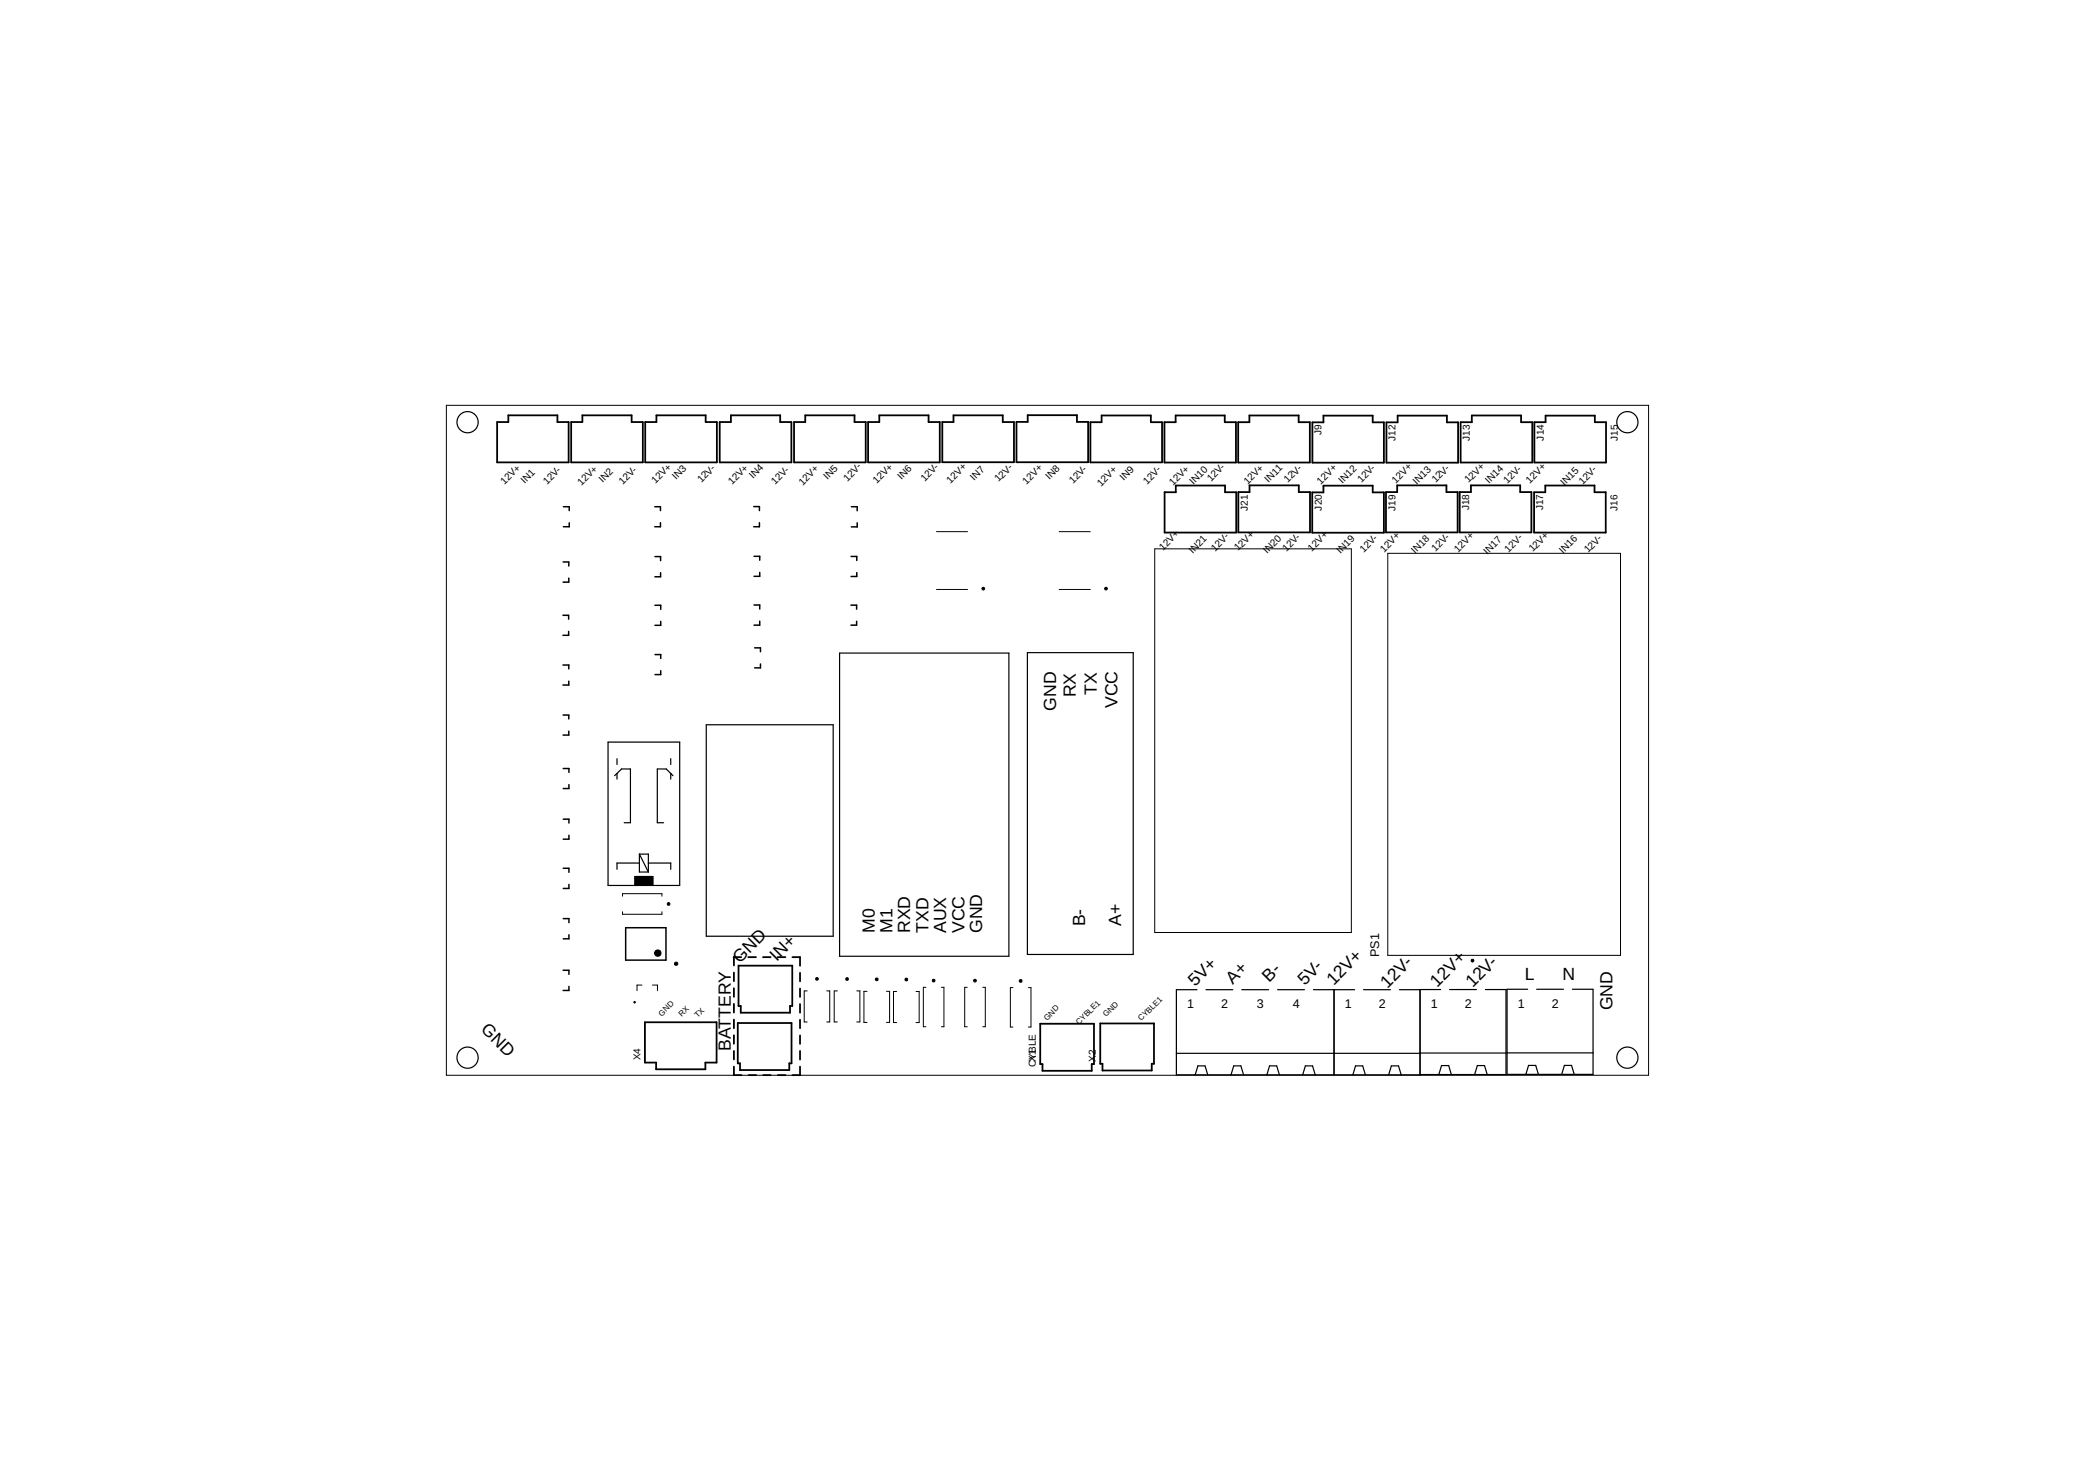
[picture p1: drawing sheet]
<svg xmlns="http://www.w3.org/2000/svg" width="297mm" height="210mm" viewBox="0 0 297 210" stroke-linecap="round" stroke-linejoin="round" font-family="sans-serif">
<g fill="none" stroke="#000" stroke-width=".25">
<path d="M70.5 59.8h1.6v-.9h6.9v.9h1.6v5.7h-10.1zM81 59.8h1.6v-.9h7v.9h1.5v5.7h-10.1zM91.5 59.8h1.6v-.9h7v.9h1.5v5.7h-10.1zM102 59.8h1.6v-.9h7v.9h1.6v5.7h-10.2zM112.6 59.8h1.6v-.9h7v.9h1.5v5.7h-10.1zM123.1 59.8h1.6v-.9h7v.9h1.5v5.7h-10.1zM133.6 59.8h1.6v-.9h7v.9h1.6v5.7h-10.2zM144.1 59.8h1.6v-1h7v1h1.6v5.7h-10.2zM154.6 59.8h1.6v-.9h7v.9h1.6v5.7h-10.2zM165.1 59.8h1.6v-.9h7v.9h1.5v5.8h-10.1zM175.6 59.8h1.5v-.9h7v.9h1.6v5.8h-10.1zM186.1 59.9h1.5v-1h7v1h1.6v5.7h-10.1z"/>
<path d="M196.6 59.9h1.6v-1h6.9v1h1.6v5.7h-10.1zM207.1 59.8h1.6v-.9h7v.9h1.6v5.8h-10.2zM217.6 59.8h1.5v-.9h7v.9h1.6v5.8h-10.1zM165.1 69.8h1.6v-1h7v1h1.6v5.7h-10.2zM175.6 69.7h1.6v-.9h6.9v.9h1.6v5.8h-10.1zM186.1 69.8h1.5v-1h7v1h1.6v5.7h-10.1zM196.5 69.7h1.6v-.9h7v.9h1.6v5.8h-10.2zM207 69.7h1.6v-.9h6.9v.9h1.6v5.8h-10.1zM217.5 69.8h1.6v-1h7v1h1.6v5.7h-10.2zM104 135.7h1.1M104.1 135.6v1.2M104.1 137.8v1.3"/>
<path d="M104.7 136.9h7.6v5.7h-.3v.9h-7v-.9h-.3zM106.1 135.7h1.1M108.2 135.7h1.1M110.3 135.7h1.1M112.4 135.7h1v1.2M113.4 137.9v1.2M91.4 144.9h10.2v5.7h-1.6v1h-7v-1h-1.6zM104.1 151.2v1.2h1M104.1 140.1v1.2M104.1 142.3v1.2M104.1 144.5v1.2M104.1 146.7v1.2"/>
<path d="M104.1 148.9v1.3M104.6 145h7.6v5.7h-.3v1h-7v-1h-.3zM106.1 152.4h1.1M108.2 152.4h1.1M110.3 152.4h1.1M113.4 140.1v1.2M113.4 142.3v1.2M113.4 144.5v1.2M113.4 146.7v1.3M113.4 148.9v1.3M113.4 151.2v1.2h-1M147.5 145.1h7.6v5.7h-.3v1h-7v-1h-.3z"/>
<path d="M156 145.1h7.6v5.7h-.3v.9h-7v-.9h-.3z"/>
</g>
<g fill="none" stroke="#000" stroke-width=".14">
<path d="M63.3 57.4h170.4v95h-170.4zM132.8 75.4h4.4M150.2 75.4h4.4M163.7 77.8h27.9v54.4h-27.9zM196.8 78.4h33v57h-33zM132.8 83.5h4.4M150.2 83.5h4.4M88.3 127v-.3h5.6v.3M88.3 129.2v.4h5.6v-.4M91 139.6h-.7v.8M92.5 139.6h.7v.8M131.3 139.9h-.4v5.6h.4"/>
<path d="M133.5 139.9h.3v5.6h-.3M137.1 139.9h-.3v5.6h.3M139.3 139.9h.4v5.6h-.4M143.6 140h-.3v5.6h.3M145.8 140h.4v5.6h-.4M114.4 140.4h-.4v4.4h.4M117.2 140.4h.4v4.4h-.4M118.7 140.4h-.4v4.4h.4M121.5 140.4h.4v4.4h-.4M122.9 140.5h-.4v4.4h.4M125.7 140.5h.4v4.4h-.4M127.1 140.5h-.4v4.4h.4"/>
<path d="M129.9 140.5h.4v4.4h-.4"/>
</g>
<g fill="#000" stroke="#000" stroke-width=".14">
<path d="M139.3 83.3h.3v.3h-.3z" fill-rule="evenodd"/>
<path d="M156.7 83.3h.3v.3h-.3z" fill-rule="evenodd"/>
<path d="M93 134.7a.47 .47 0 0 1 .7 .2 .47 .47 0 0 1-.4 .7 .47 .47 0 0 1-.5-.5h.2a.26 .26 0 0 1 .4-.2 .26 .26 0 0 1 0 .4 .26 .26 0 0 1-.4-.1v-.1h-.2z" fill-rule="evenodd"/>
<path d="M95.7 136.4h.3l.1 .3-.3 .1-.2-.2h.3h-.3z" fill-rule="evenodd"/>
<path d="M115.7 138.6h.3v.3h-.3z" fill-rule="evenodd"/>
<path d="M120 138.6h.2v.3h-.2z" fill-rule="evenodd"/>
<path d="M208.6 136h.3v.3h-.3z" fill-rule="evenodd"/>
<circle cx="94.8" cy="128.1" r=".2"/>
<circle cx="124.3" cy="138.8" r=".21"/>
<circle cx="128.5" cy="138.8" r=".21"/>
<circle cx="132.4" cy="139" r=".2"/>
<circle cx="138.2" cy="139" r=".21"/>
<circle cx="144.7" cy="139" r=".21"/>
<circle cx="90" cy="142" r=".11"/>
</g>
<g fill="none" stroke="#000" stroke-width=".17">
<path d="M119 92.6h24v42.9h-24zM145.7 92.5h15v42.8h-15zM86.2 105.2h10.2v20.3h-10.2zM87.5 107.5v.9M87.5 109.6v.8M87.5 109.6l.6-.6h1.3v7.6h-.9M87.5 109.6l-.4 .3M95.1 107.5v.9M95.1 109.6v.8M95.4 109.9l-.9-.9h-1.3v7.6h.9M100.1 102.7h18v30h-18zM90 125.5v-1.3h2.6v1.3"/>
<path d="M90.7 122.3h-3.2v.9M90.7 121.1v2.5h1.2M90.7 121.1h1.2v2.5M90.7 121.1l1.2 2.5M91.9 122.3h3.2v.9M166.8 149.3h34.5M169.5 152.3l.3-1.2h1.1l.3 1.2M171 140.3h3.8M174.5 152.3l.4-1.2h1l.4 1.2M176.1 140.3h3.8M179.6 152.3l.4-1.2h1l.4 1.2M181.1 140.3h3.9"/>
<path d="M184.7 152.3l.4-1.2h1l.4 1.2M186.2 140.3h5.9M189.1 140.3v12M191.8 152.3l.4-1.2h1l.4 1.2M193.3 140.3h3.8M196.9 152.3l.4-1.2h1l.4 1.2M201.3 140.3v12h-34.5v-12h2.9M201.3 149.2h12.2M204 152.3l.4-1.3h1l.4 1.3M204.3 140.3h-5.9M205.5 140.3h3.8M209.1 152.3l.4-1.3h1l.4 1.3"/>
<path d="M210.6 140.3h2.9v12h-12.2M213.7 149.2h12.2M216.3 152.3l.4-1.3h1l.4 1.3M216.6 140.2h-2.9v12.1h12.2v-12.1h-3M217.9 140.2h3.8M221.4 152.3l.4-1.3h1l.4 1.3"/>
<circle cx="66.3" cy="59.8" r="1.5"/>
<circle cx="230.7" cy="59.8" r="1.5"/>
<circle cx="66.3" cy="149.9" r="1.5"/>
<circle cx="230.7" cy="149.9" r="1.5"/>
</g>
<g fill="none" stroke="#000" stroke-width=".21">
<path d="M79.8 79.7h.8v.5M79.9 71.8h.8v.6M80.7 74.1v.6h-.8M92.8 71.8h.8v.6M92.9 78.9h.8v.6M93.6 74.1v.6h-.8M106.9 71.8h.8v.6M106.9 78.8h.8v.6M107.7 74.1v.6h-.8M120.7 78.9h.8v.5M120.7 71.8h.8v.6M121.5 74.1v.6h-.8"/>
<path d="M79.8 87.2h.8v.6M79.8 94.3h.8v.5M80.6 89.5v.5h-.8M80.6 81.9v.6h-.8M80.6 96.5v.6h-.8M92.9 85.8h.8v.6M92.9 92.8h.8v.5M93.7 81.2v.5h-.8M93.7 88.1v.5h-.8M93.7 95.1v.5h-.8M106.9 85.7h.8v.6M107 91.8h.8v.6"/>
<path d="M107.7 81.1v.6h-.8M107.7 88v.6h-.8M107.8 94.1v.6h-.8M120.6 85.8h.9v.5M121.5 88.1v.5h-.9M121.5 81.2v.5h-.8M79.8 101.3h.8v.6M79.9 108.9h.8v.6M79.9 116.1h.8v.5M80.6 103.6v.6h-.8M80.7 111.2v.6h-.8M80.7 118.4v.5h-.8"/>
<path d="M79.8 137.5h.9v.6M79.9 123.1h.8v.5M79.9 130.2h.8v.6M80.7 125.3v.6h-.8M80.7 132.5v.6h-.8M80.7 139.8v.6h-.9M88.7 131.5h5.7v4.6h-5.7z"/>
</g>
<path d="M90 124.2h2.6v1.3h-2.6zM93 134.8h.6v.6h-.6z" fill="#000" stroke="#000" stroke-width=".14"/>
<g font-size="2.5">
<text x="149.8" y="100.7" transform="rotate(-90 149.8 100.7)">GND</text>
<text x="152.6" y="98.8" transform="rotate(-90 152.6 98.8)">RX</text>
<text x="155.5" y="98.5" transform="rotate(-90 155.5 98.5)">TX</text>
<text x="158.4" y="100.4" transform="rotate(-90 158.4 100.4)">VCC</text>
<text x="153.9" y="131.3" transform="rotate(-90 153.9 131.3)">B-</text>
<text x="159" y="131.2" transform="rotate(-90 159 131.2)">A+</text>
<text x="104.9" y="136.6" transform="rotate(-45 104.9 136.6)">GND</text>
<text x="110.2" y="136.3" transform="rotate(-45 110.2 136.3)">IN+</text>
<text x="124" y="132.2" transform="rotate(-90 124 132.2)">M0</text>
<text x="126.5" y="132.2" transform="rotate(-90 126.5 132.2)">M1</text>
<text x="129" y="132.2" transform="rotate(-90 129 132.2)">RXD</text>
<text x="131.6" y="132.2" transform="rotate(-90 131.6 132.2)">TXD</text>
<text x="134.1" y="132.2" transform="rotate(-90 134.1 132.2)">AUX</text>
<text x="136.7" y="132.2" transform="rotate(-90 136.7 132.2)">VCC</text>
<text x="139.2" y="132.2" transform="rotate(-90 139.2 132.2)">GND</text>
<text x="169.4" y="139.9" transform="rotate(-45 169.4 139.9)">5V+</text>
<text x="174.8" y="139.6" transform="rotate(-45 174.8 139.6)">A+</text>
<text x="179.9" y="139.3" transform="rotate(-45 179.9 139.3)">B-</text>
<text x="185" y="139.7" transform="rotate(-45 185 139.7)">5V-</text>
<text x="189.1" y="139.8" transform="rotate(-45 189.1 139.8)">12V+</text>
<text x="196.7" y="140.2" transform="rotate(-45 196.7 140.2)">12V-</text>
<text x="203.8" y="140" transform="rotate(-45 203.8 140)">12V+</text>
<text x="208.8" y="140.1" transform="rotate(-45 208.8 140.1)">12V-</text>
<text x="216.2" y="139">L</text>
<text x="221.5" y="138.9">N</text>
<text x="228.6" y="143.2" transform="rotate(-90 228.6 143.2)">GND</text>
<text x="68.1" y="146" transform="rotate(45 68.1 146)">GND</text>
<text x="103.6" y="149" transform="rotate(-90 103.6 149)">BATTERY</text>
</g>
<g font-size="1.8">
<text x="195.5" y="135.6" transform="rotate(-90 195.5 135.6)">PS1</text>
<text x="168.3" y="142.9">1</text>
<text x="173.1" y="142.9">2</text>
<text x="178.2" y="142.9">3</text>
<text x="183.3" y="142.9">4</text>
<text x="190.7" y="142.9">1</text>
<text x="195.5" y="142.9">2</text>
<text x="202.9" y="142.9">1</text>
<text x="207.7" y="142.9">2</text>
<text x="215.2" y="142.9">1</text>
<text x="220" y="142.9">2</text>
</g>
<g font-size="1.4">
<text x="187.4" y="61.7" transform="rotate(-90 187.4 61.7)">J9</text>
<text x="197.9" y="62.5" transform="rotate(-90 197.9 62.5)">J12</text>
<text x="208.4" y="62.5" transform="rotate(-90 208.4 62.5)">J13</text>
<text x="218.9" y="62.4" transform="rotate(-90 218.9 62.4)">J14</text>
<text x="229.4" y="62.5" transform="rotate(-90 229.4 62.5)">J15</text>
<text x="71.5" y="68.8" transform="rotate(-45 71.5 68.8)">12V+</text>
<text x="74.4" y="68.6" transform="rotate(-45 74.4 68.6)">IN1</text>
<text x="77.6" y="68.7" transform="rotate(-45 77.6 68.7)">12V-</text>
<text x="82.5" y="68.9" transform="rotate(-45 82.5 68.9)">12V+</text>
<text x="85.5" y="68.4" transform="rotate(-45 85.5 68.4)">IN2</text>
<text x="88.3" y="68.8" transform="rotate(-45 88.3 68.8)">12V-</text>
<text x="92.9" y="68.6" transform="rotate(-45 92.9 68.6)">12V+</text>
<text x="95.9" y="68.1" transform="rotate(-45 95.9 68.1)">IN3</text>
<text x="99.4" y="68.5" transform="rotate(-45 99.4 68.5)">12V-</text>
<text x="103.8" y="68.8" transform="rotate(-45 103.8 68.8)">12V+</text>
<text x="106.8" y="68" transform="rotate(-45 106.8 68)">IN4</text>
<text x="109.9" y="68.7" transform="rotate(-45 109.9 68.7)">12V-</text>
<text x="113.8" y="68.9" transform="rotate(-45 113.8 68.9)">12V+</text>
<text x="117.3" y="68" transform="rotate(-45 117.3 68)">IN5</text>
<text x="120.2" y="68.3" transform="rotate(-45 120.2 68.3)">12V-</text>
<text x="124.3" y="68.6" transform="rotate(-45 124.3 68.6)">12V+</text>
<text x="127.8" y="68" transform="rotate(-45 127.8 68)">IN6</text>
<text x="131.1" y="68.3" transform="rotate(-45 131.1 68.3)">12V-</text>
<text x="134.8" y="68.6" transform="rotate(-45 134.8 68.6)">12V+</text>
<text x="138.1" y="68.2" transform="rotate(-45 138.1 68.2)">IN7</text>
<text x="141.6" y="68.4" transform="rotate(-45 141.6 68.4)">12V-</text>
<text x="145.6" y="68.7" transform="rotate(-45 145.6 68.7)">12V+</text>
<text x="148.8" y="68" transform="rotate(-45 148.8 68)">IN8</text>
<text x="152.2" y="68.6" transform="rotate(-45 152.2 68.6)">12V-</text>
<text x="156.1" y="69" transform="rotate(-45 156.1 69)">12V+</text>
<text x="159.3" y="68.1" transform="rotate(-45 159.3 68.1)">IN9</text>
<text x="162.6" y="68.7" transform="rotate(-45 162.6 68.7)">12V-</text>
<text x="166.4" y="68.9" transform="rotate(-45 166.4 68.9)">12V+</text>
<text x="169.2" y="68.7" transform="rotate(-45 169.2 68.7)">IN10</text>
<text x="171.7" y="68.3" transform="rotate(-45 171.7 68.3)">12V-</text>
<text x="176.9" y="68.8" transform="rotate(-45 176.9 68.8)">12V+</text>
<text x="179.9" y="68.4" transform="rotate(-45 179.9 68.4)">IN1</text>
<text x="182.6" y="68.5" transform="rotate(-45 182.6 68.5)">12V-</text>
<text x="187.3" y="68.7" transform="rotate(-45 187.3 68.7)">12V+</text>
<text x="190.3" y="68.6" transform="rotate(-45 190.3 68.6)">IN12</text>
<text x="193" y="68.4" transform="rotate(-45 193 68.4)">12V-</text>
<text x="197.9" y="68.6" transform="rotate(-45 197.9 68.6)">12V+</text>
<text x="200.9" y="68.7" transform="rotate(-45 200.9 68.7)">IN13</text>
<text x="203.6" y="68.5" transform="rotate(-45 203.6 68.5)">12V-</text>
<text x="208.2" y="68.5" transform="rotate(-45 208.2 68.5)">12V+</text>
<text x="211.1" y="68.6" transform="rotate(-45 211.1 68.6)">IN14</text>
<text x="213.8" y="68.6" transform="rotate(-45 213.8 68.6)">12V-</text>
<text x="216.9" y="68.5" transform="rotate(-45 216.9 68.5)">12V+</text>
<text x="221.8" y="68.9" transform="rotate(-45 221.8 68.9)">IN15</text>
<text x="224.4" y="68.7" transform="rotate(-45 224.4 68.7)">12V-</text>
<text x="176.9" y="72.4" transform="rotate(-90 176.9 72.4)">J21</text>
<text x="187.4" y="72.4" transform="rotate(-90 187.4 72.4)">J20</text>
<text x="197.9" y="72.4" transform="rotate(-90 197.9 72.4)">J19</text>
<text x="208.3" y="72.3" transform="rotate(-90 208.3 72.3)">J18</text>
<text x="218.8" y="72.4" transform="rotate(-90 218.8 72.4)">J17</text>
<text x="229.3" y="72.4" transform="rotate(-90 229.3 72.4)">J16</text>
<text x="164.9" y="78" transform="rotate(-45 164.9 78)">12V+</text>
<text x="169.1" y="78.5" transform="rotate(-45 169.1 78.5)">IN21</text>
<text x="172.3" y="78.2" transform="rotate(-45 172.3 78.2)">12V-</text>
<text x="175.5" y="78.2" transform="rotate(-45 175.5 78.2)">12V+</text>
<text x="179.7" y="78.5" transform="rotate(-45 179.7 78.5)">IN20</text>
<text x="182.4" y="78.3" transform="rotate(-45 182.4 78.3)">12V-</text>
<text x="186" y="78.2" transform="rotate(-45 186 78.2)">12V+</text>
<text x="190" y="78.5" transform="rotate(-45 190 78.5)">IN19</text>
<text x="193.4" y="78.4" transform="rotate(-45 193.4 78.4)">12V-</text>
<text x="196.2" y="78.3" transform="rotate(-45 196.2 78.3)">12V+</text>
<text x="200.7" y="78.6" transform="rotate(-45 200.7 78.6)">IN18</text>
<text x="203.6" y="78.2" transform="rotate(-45 203.6 78.2)">12V-</text>
<text x="206.7" y="78.3" transform="rotate(-45 206.7 78.3)">12V+</text>
<text x="210.9" y="78.6" transform="rotate(-45 210.9 78.6)">IN17</text>
<text x="213.9" y="78.3" transform="rotate(-45 213.9 78.3)">12V-</text>
<text x="217.3" y="78.3" transform="rotate(-45 217.3 78.3)">12V+</text>
<text x="221.6" y="78.5" transform="rotate(-45 221.6 78.5)">IN16</text>
<text x="225.2" y="78.4" transform="rotate(-45 225.2 78.4)">12V-</text>
<text x="90.8" y="150.3" transform="rotate(-90 90.8 150.3)">X4</text>
<text x="146.9" y="151.2" transform="rotate(-90 146.9 151.2)">CX1</text>
<text x="146.9" y="150.2" transform="rotate(-90 146.9 150.2)">YBLE</text>
<text x="155.4" y="150.5" transform="rotate(-90 155.4 150.5)">X2</text>
</g>
<g font-size="1.1">
<text x="93.8" y="144.1" transform="rotate(-45 93.8 144.1)">GND</text>
<text x="96.7" y="144.2" transform="rotate(-45 96.7 144.2)">RX</text>
<text x="98.9" y="144.3" transform="rotate(-45 98.9 144.3)">TX</text>
<text x="148.5" y="144.7" transform="rotate(-45 148.5 144.7)">GND</text>
<text x="153" y="145.3" transform="rotate(-45 153 145.3)">CYBLE1</text>
<text x="156.8" y="144.2" transform="rotate(-45 156.8 144.2)">GND</text>
<text x="161.8" y="144.8" transform="rotate(-45 161.8 144.8)">CYBLE1</text>
</g>
</svg>
